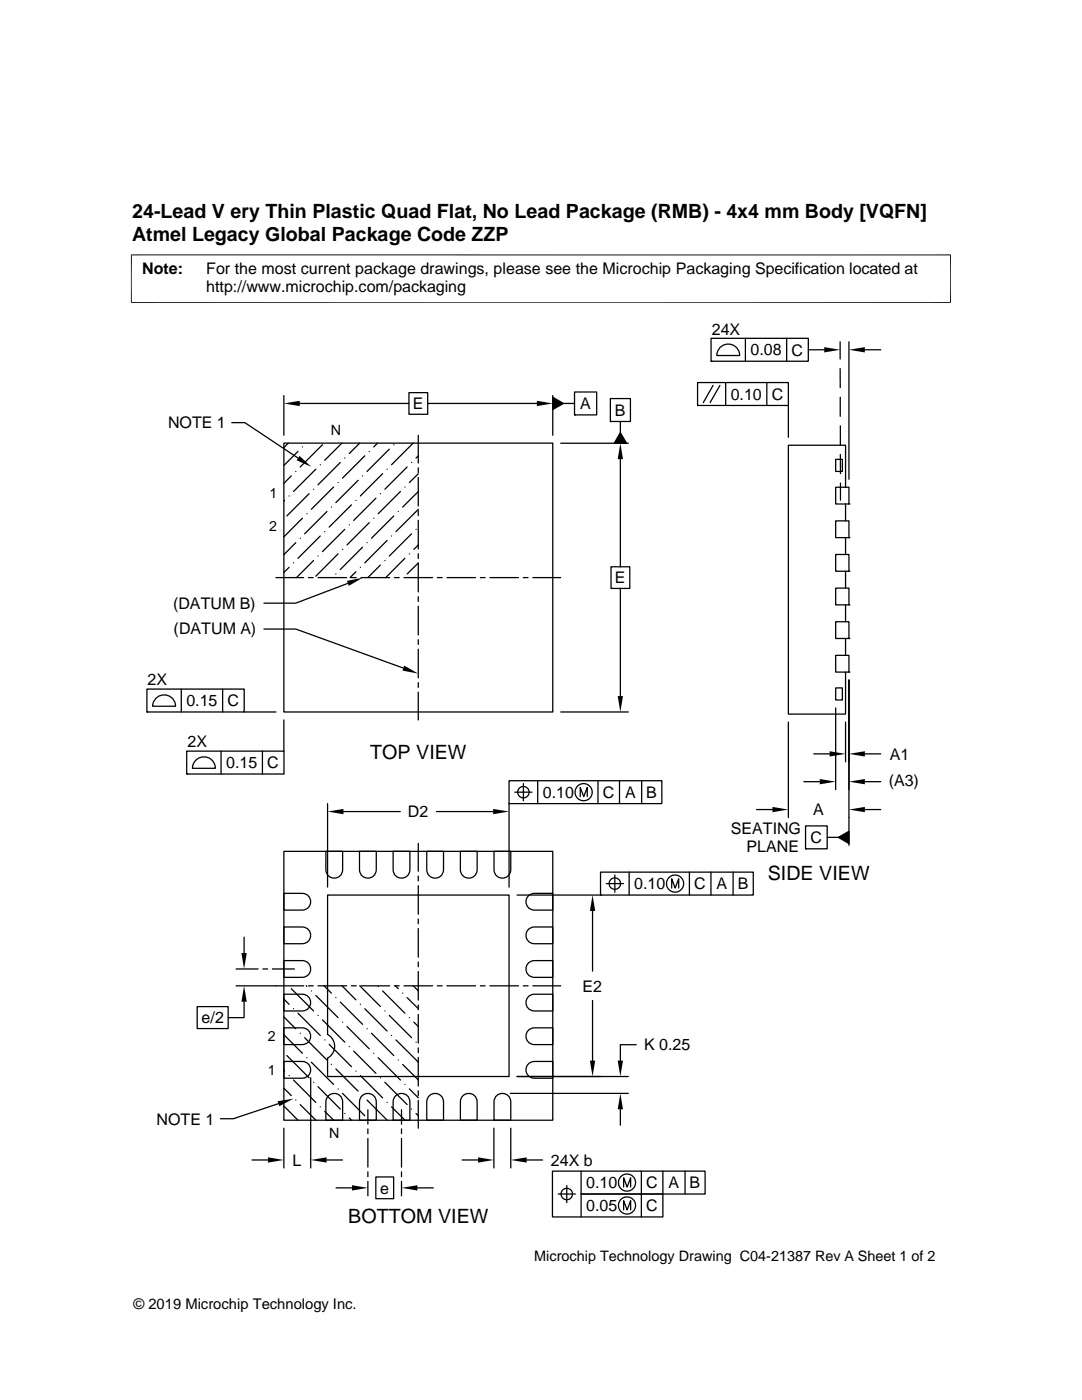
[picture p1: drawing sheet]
<svg xmlns="http://www.w3.org/2000/svg" width="216mm" height="279mm" viewBox="0 0 216 279" stroke-linecap="round" stroke-linejoin="round" font-family="sans-serif">
<g fill="none" stroke="#000" stroke-width=".25">
<path d="M56.6 78.9v8M81.6 78.4h3.7v4.3h-3.7zM110.3 78.9v8M110.3 79.3l2.1 1.2-2.1 1.2zM114.6 78.2h4.5v4.6h-4.5zM121.8 79.5h4v4.6h-4zM139.2 76.3h18.1v4.6h-18.1zM141.9 67.5h19.4v4.6h-19.4zM141.9 72.1h.1M142.3 76.9l-2 3.4M143.7 76.9l-2 3.4M143.8 69.2a2.28 2.28 0 0 1 2.5-.3 2.28 2.28 0 0 1 1.3 2.1h-4.6l.4-1.2z"/>
<path d="M144.8 76.3v4.6M148.7 67.5v4.6M153 76.3v4.6M157 67.5v4.6M161.3 69.8h3.2M167.6 73.6l.1 3.8M167.6 68.2v3.4M167.7 79.3v3.8M169.4 68.2v27.5M172.6 69.8h3.1M46.2 84.3h2.7l10.6 7.1M56.6 88.4h53.7v53.7h-53.7z"/>
<path d="M56.8 99.9l-.2 .1M57.5 88.4l-.9 .9M57.7 99h.1M58.1 95l-1.5 1.5M59 94.1h.1M59.5 90.1l-2.9 2.8M59.8 80.5h21.8M60.3 89.2h.1M61.7 98.5l-4.5 4.5M62.6 97.6h.1M63 93.6l-4.4 4.5M63.9 92.8h.1"/>
<path d="M64.3 88.8l-4.4 4.4M66.6 97.2l-4.5 4.4M67.5 96.3h.1M67.9 92.3l-4.4 4.5M68.2 88.4l-3.4 3.5M68.8 91.4h.1M71 99.9h.1M71.5 95.9l-4.5 4.4M71.8 88.4l-2.1 2.1M72.3 95h.1M72.8 91l-4.5 4.4M73.7 90.1h.1"/>
<path d="M75 99.4l-4.4 4.5M75.3 88.4l-.7 .8M75.9 98.5h.1M76.3 94.5l-4.4 4.5M77.2 93.6h.1M77.7 89.6l-4.5 4.5M78.6 88.8h.1M79.9 98.1l-4.4 4.4M80.8 97.2h.1M81.2 93.2l-4.4 4.4M82.1 92.3h.1M82.4 88.4l-4.3 4.4"/>
<path d="M83.5 86.9v5.5M83.5 93.4v.9M83.5 95.3v5.7M83.5 91l-.5 .4M83.5 94.5l-1.8 1.8M83.5 98.1l-3.2 3.1M85.3 80.5h21.8M111.9 88.5h13.5M112.4 80.5h2.2M114.6 82.8h.1M121.8 84.1h.1M123.8 86.3l1.2 2.2h-2.4z"/>
<path d="M123.8 84.1v2.2M123.8 91.6v21.5M139.2 80.9h.1M157.3 80.9v6.4M166.8 97.2h2.6v3.4h-2.6zM166.8 91.7h1.3v2.4h-1.3zM167.7 90.7v3.8M167.7 85v3.8M167.7 96.4v3.4M168.7 97.2v-8.3h-11.4v53.6h11.4v-8.4M55.1 115.3h5.5M57.7 113.2l-1.1 1.1"/>
<path d="M58.6 112.3h.1M59 108.3l-2.4 2.4M59.9 107.4h.1M60.3 103.4l-3.7 3.7M61.2 102.5h.1M61.6 115.3h.9M62.6 111.9l-3.4 3.4M63.5 115.3h5.7M63.5 111h.1M63.9 107l-4.4 4.4M64.8 106.1h.1M65.2 102.1l-4.4 4.4"/>
<path d="M66.1 101.2h.1M67 114.6h.1M67.5 110.5l-4.5 4.5M68.3 109.6h.1M68.8 105.6l-4.5 4.5M69.4 116.4l-10.4 4h-6.3M69.7 104.8h.1M70.1 115.3h1M70.1 100.8l-4.4 4.4M71 114.1l-1.1 1.2M71.9 113.2h.1M72 115.3h5.7"/>
<path d="M72.3 109.2l-4.4 4.5M73.2 108.3h.1M73.7 104.3l-4.5 4.5M74.6 103.4h.1M75.9 112.8l-2.5 2.5M76.8 111.9h.1M77.2 107.9l-4.4 4.4M78.1 107h.1M78.6 103l-4.5 4.4M78.7 115.3h1M79.5 102.1h.1M80.6 115.3h5.7"/>
<path d="M80.8 111.4l-3.8 3.9M81.7 110.5h.1M82.1 106.5l-4.4 4.5M83 105.6h.1M83.5 101.9v1M83.5 103.8v5.8M83.5 110.5v1M83.5 112.4v5.7M83.5 119.1v.9M83.5 101.6l-4.5 4.5M83.5 108.8l-.9 .8M83.5 112.3l-2.3 2.3"/>
<path d="M87.3 115.3h.9M89.2 115.3h5.7M95.8 115.3h1M97.7 115.3h5.8M104.4 115.3h1M106.3 115.3h5.6M121.9 113.1h3.8v4.3h-3.8zM123.8 117.4v21.5M166.8 117.4h2.6v3.3h-2.6zM166.8 110.7h2.6v3.3h-2.6zM166.8 103.9h2.6v3.4h-2.6zM168.7 100.6v3.3"/>
<path d="M168.7 107.3v3.4M168.7 114v3.4M169.4 114h.1M169.4 107.3h.1M169.4 100.6h.1M29.3 137.5h19.4v4.6h-19.4zM31.3 139.2a2.28 2.28 0 0 1 2.4-.3 2.28 2.28 0 0 1 1.3 2h-4.5l.3-1.1zM36.2 137.5v4.6M44.4 137.5v4.6M52.7 125.5h6.3l21.5 7.8M83.5 121v5.7M83.5 127.7v.9"/>
<path d="M83.5 129.6v5.7M83.5 136.2v1M83.5 138.1v5.6M166.8 130.8h2.6v3.3h-2.6zM166.8 124.1h2.6v3.3h-2.6zM166.8 137.3h1.3v2.4h-1.3zM168.7 120.7v3.4M168.7 127.4v3.4M169.4 135.7v33M169.4 134.1h.1M169.4 127.4h.1M169.4 120.7h.1"/>
<path d="M29.3 142.1h.1M37.3 149.9h19.4v4.6h-19.4zM37.3 154.5h.1M39.2 151.6a2.28 2.28 0 0 1 2.4-.4 2.28 2.28 0 0 1 1.4 2.1h-4.6l.3-1.2zM44.1 149.9v4.6M48.7 142.1h6.4M52.4 149.9v4.6M56.6 143.7v6.2M101.6 155.8h30.5v4.6h-30.5zM102.7 158.1h3.5M104.4 156.4v3.4M107.3 155.8v4.6"/>
<path d="M111.9 142.1h13.5M115.8 159v-1.8l.7 1.8 .7-1.8v1.8M119.3 155.8v4.6M123.6 155.8v4.6M128 155.8v4.6M157.3 144.1v19.1M160.4 156h3.2M162.4 150.5h3.1M166.8 141.3v16.3M168.7 144.1v7.9M172.6 156h3.1M172.6 150.5h3.1"/>
<path d="M56.6 178.3h3.7a1.67 1.67 0 0 1 1.7 1.7 1.67 1.67 0 0 1-1.7 1.6h-3.7zM56.6 169.9h53.7v53.7h-53.7zM65 169.9h3.4v3.7a1.67 1.67 0 0 1-1.7 1.7 1.67 1.67 0 0 1-1.7-1.7zM65.4 160.4v16.6M65.4 178.6h36.2v36.2h-36.2v-3.6a2.69 2.69 0 0 0 0-4.8zM68.5 162h11.4M71.7 169.9h3.4v3.7a1.67 1.67 0 0 1-1.7 1.7 1.67 1.67 0 0 1-1.7-1.7zM78.4 169.9h3.4v3.7a1.67 1.67 0 0 1-1.7 1.7 1.67 1.67 0 0 1-1.7-1.7zM83.5 168.3v5.6M83.5 174.8v1M83.5 176.7v5.8M85.2 169.9h3.3v3.7a1.67 1.67 0 0 1-1.7 1.7 1.67 1.67 0 0 1-1.6-1.7z"/>
<path d="M87.1 162h11.3M91.9 169.9h3.3v3.7a1.67 1.67 0 0 1-1.7 1.7 1.67 1.67 0 0 1-1.6-1.7zM98.6 169.9h3.3v3.7a1.67 1.67 0 0 1-1.7 1.7 1.67 1.67 0 0 1-1.6-1.7zM101.6 160.4h.1M101.6 160.4v16.6M103.2 178.6h16.6M105.5 178.7l.5-.3 .6-.1h3.7v3.3h-3.7a1.67 1.67 0 0 1-1.5-1 1.67 1.67 0 0 1 .4-1.9zM119.8 174.1h30.5v4.5h-30.5zM119.8 178.6h.1M121 176.3h3.4M122.7 174.6v3.5M125.5 174.1v4.5"/>
<path d="M134 177.2v-1.8l.7 1.8 .7-1.8v1.8M137.6 174.1v4.5M141.9 174.1v4.5M146.3 174.1v4.5M151 161.6h3.1M160.7 164.8h4.4v4.6h-4.4zM160.7 169.4h.1M165.1 167.1h2.2M167.3 167.1l2.1-1.2v2.4zM172.6 161.6h3.1M47.1 193.4h4.4M47.1 196.7h13.5"/>
<path d="M48.7 199.9v3.2h-3.2M48.7 187v3.2M52.5 193.4h.9M54.4 193.4h4.3M56.6 185h3.7a1.67 1.67 0 0 1 1.7 1.7 1.67 1.67 0 0 1-1.7 1.6h-3.7zM56.6 191.7h3.7a1.67 1.67 0 0 1 1.7 1.7 1.67 1.67 0 0 1-1.7 1.7h-3.7zM56.6 198.4h3.7a1.67 1.67 0 0 1 1.7 1.7 1.67 1.67 0 0 1-1.7 1.7h-3.7zM56.6 199.4l1.1 1M58.1 197.3l4.5 4.5M61.1 196.7l.1 .2M61.6 196.7h.9M62.1 197.8h.1"/>
<path d="M63 198.6l4.5 4.5M63.5 196.7h5.7M64.7 196.7l1.4 1.5M67 199.1h.1M67.9 200l4.4 4.4M68.2 196.7l2.8 2.8M70.1 196.7h1M71.8 196.7l4.1 4.2M72 196.7h5.7M75.5 196.9h.1M76.3 197.8l4.5 4.4M78.7 196.7h1"/>
<path d="M78.9 196.7l.6 .6M80.3 198.2h.1M80.6 196.7h5.7M81.2 199.1l2.3 2.2M82.4 196.7l1.1 1.1M83.5 183.4v1M83.5 185.3v5.7M83.5 192v.9M83.5 193.9v5.7M87.3 196.7h.9M89.2 196.7h5.7M95.8 196.7h1"/>
<path d="M97.7 196.7h5.8M104.4 196.7h1M105.5 198.9l.5-.3 .6-.2h3.7v3.4h-3.7a1.67 1.67 0 0 1-1.5-1.1 1.67 1.67 0 0 1 .4-1.8zM105.5 192.2l.5-.4 .6-.1h3.7v3.4h-3.7a1.67 1.67 0 0 1-1.5-1.1 1.67 1.67 0 0 1 .4-1.8zM105.5 185.4l.5-.3 .6-.1h3.7v3.3h-3.7a1.67 1.67 0 0 1-1.5-1 1.67 1.67 0 0 1 .4-1.9zM106.3 196.7h5.6M118.2 181.8v12M118.2 199.7v12M39.3 200.9h6.2v4.4h-6.2zM56.6 205.1h3.7a1.67 1.67 0 0 1 1.7 1.7 1.67 1.67 0 0 1-1.7 1.7h-3.7zM56.6 211.8h3.7a1.67 1.67 0 0 1 1.7 1.7 1.67 1.67 0 0 1-1.7 1.7h-3.7zM56.6 217.2l1.5 1.5"/>
<path d="M56.6 213.6l.2 .2M56.6 206.5l3.7 3.7M56.6 202.9l2.4 2.4M57.2 210.7l4.5 4.4M57.7 214.7h.1M58.6 215.5l4.4 4.5M58.6 201.3h.1M59 219.5h.1M59.5 202.2l4.4 4.5M59.9 206.2h.1M60.8 207.1l4.4 4.4M61.2 211.1h.1"/>
<path d="M62 215.1v18M62.1 212l4.5 4.4M62.6 216h.1M63.5 216.9l4.4 4.4M63.5 202.6h.1M64.3 203.5l4.5 4.5M64.8 207.5h.1M65.5 218.7a1.68 1.68 0 0 1 1.8-.4 1.68 1.68 0 0 1 1.1 1.6v3.7h-3.4v-3.7l.2-.7zM65.7 208.4l4.4 4.5M66.1 212.4h.1M67 213.3l4.5 4.5M67.5 217.3h.1"/>
<path d="M68.3 218.2l4.5 4.5M68.3 204h.1M69.2 204.9l4.5 4.4M69.7 208.9h.1M70.6 209.8l4.4 4.4M71 213.8h.1M71.9 200.4h.1M71.9 214.7l4.4 4.4M72.2 218.7a1.68 1.68 0 0 1 1.8-.4 1.68 1.68 0 0 1 1.1 1.6v3.7h-3.4v-3.7l.2-.7zM72.3 218.7h.1M72.8 201.3l4.4 4.5M73.2 219.5l4.1 4.1"/>
<path d="M73.2 205.3h.1M74.1 206.2l4.5 4.5M74.6 210.2h.1M75.5 211.1l4.4 4.4M75.9 215.1h.1M76.8 201.8h.1M76.8 216l4.4 4.5M77.7 202.6l4.4 4.5M78.1 206.7h.1M78.9 218.7a1.68 1.68 0 0 1 1.8-.4 1.68 1.68 0 0 1 1.1 1.6v3.7h-3.4v-3.7l.2-.7zM79 207.5l4.5 4.5M79.5 211.5h.1"/>
<path d="M80.3 212.4l3.2 3.1M80.8 216.4h.1M81.7 203.1h.1M81.7 217.3l1.8 1.8M82.6 204l.9 .9M83 208h.1M83.5 200.6v.9M83.5 202.5v5.7M83.5 209.1v1M83.5 211v5.7M83.5 217.7v1M83.5 219.6v5.5"/>
<path d="M85.6 218.7a1.68 1.68 0 0 1 1.8-.4 1.68 1.68 0 0 1 1.1 1.6v3.7h-3.3v-3.7l.1-.7zM92.3 218.7a1.68 1.68 0 0 1 1.8-.4 1.68 1.68 0 0 1 1.1 1.6v3.7h-3.3v-3.7l.1-.7zM99 218.7a1.68 1.68 0 0 1 1.9-.4 1.68 1.68 0 0 1 1 1.6v3.7h-3.3v-3.7l.1-.7zM101.8 218.2h23.6M103.2 214.8h22.2M105.5 212.3l.5-.3 .6-.2h3.7v3.4h-3.7a1.67 1.67 0 0 1-1.5-1.1 1.67 1.67 0 0 1 .4-1.8zM105.5 205.6l.5-.3 .6-.2h3.7v3.4h-3.7a1.67 1.67 0 0 1-1.5-1.1 1.67 1.67 0 0 1 .4-1.8zM127 208.5h-3.2v3.2M50.3 231.5h3.2M55.6 220.3l-9 3h-2.6M56.6 225.1v8M56.6 220.7l2.9 2.9"/>
<path d="M59.9 220.5l3.1 3.1M63.9 220.9h.1M64.8 221.8l1.8 1.8M65.2 231.5h3.1M67.1 237.1h3.1M68.8 222.2h.1M69.7 223.1l.4 .5M73.4 221.5v2.8M73.4 225.3v1M73.4 227.2v5.7M73.4 233.9v.9M73.4 235.8v2.9"/>
<path d="M73.7 223.6h.1M75 234.9h3.5v4.3h-3.5zM77.2 220h.1M78.1 220.9l2.7 2.7M80.1 221.5v2.8M80.1 225.3v1M80.1 227.2v5.7M80.1 233.9v.9M80.1 235.8v2.9M82.1 221.3h.1M83 222.2l.5 .5M83.3 237.1h3.2"/>
<path d="M92.2 231.5h3.2M98.6 225.1v8M101.9 225.1v8M105.1 231.5h3.2M111.4 238.3h3.4M113.1 236.6v3.4M116 233.7v4.6h16.3v4.6h-22.1v-9.2h30.5v4.6h-24.7v4.6M123.8 221.4v3.2M124.4 236.9v-1.8l.7 1.8 .7-1.8v1.8M128 233.7v9.2M132.3 233.7v4.6M136.7 233.7v4.6"/>
<path d="M124.4 241.5v-1.9l.7 1.9 .7-1.9v1.9"/>
<circle cx="104.4" cy="158.1" r="1.14"/>
<circle cx="116.5" cy="158.1" r="1.72"/>
<circle cx="122.7" cy="176.3" r="1.14"/>
<circle cx="134.7" cy="176.3" r="1.72"/>
<circle cx="113.1" cy="238.3" r="1.14"/>
<circle cx="125.1" cy="236" r="1.72"/>
<circle cx="125.1" cy="240.6" r="1.72"/>
</g>
<g fill="#000">
<path d="M56.6 80.5l3.2-.5v1zM107.1 80l3.2 .5-3.2 .5zM164.5 69.3l3.1 .5-3.1 .5zM169.4 69.8l3.2-.5v1zM59.8 91l2.3 2.2-2.9-1.3zM110.3 79.3l2.1 1.2-2.1 1.2zM123.8 88.5l.5 3.1h-1zM123.8 86.3l1.2 2.2h-2.4zM69.2 115.9l3.2-.6-2.8 1.6zM80.7 132.8l2.8 1.6-3.2-.6zM123.3 138.9h1l-.5 3.2zM163.6 155.5l3.2 .5-3.2 .5z"/>
<path d="M165.5 149.9l3.2 .6-3.2 .5zM169.4 150.5l3.2-.6v1.1zM169.4 156l3.2-.5v1zM65.4 162l3.1-.6v1.1zM98.4 161.4l3.2 .6-3.2 .5zM154.1 161l3.2 .6-3.2 .5zM167.3 167.1l2.1-1.2v2.4zM169.4 161.6l3.2-.6v1.1zM48.2 190.2h1l-.5 3.2zM48.7 196.7l.5 3.2h-1zM118.2 178.6l.6 3.2h-1.1zM117.7 211.7h1.1l-.6 3.1z"/>
<path d="M123.3 211.7h1l-.5 3.1zM53.5 231l3.1 .5-3.1 .5zM55.4 219.8l3.2-.5-2.9 1.5zM62 231.5l3.2-.5v1zM70.2 236.5l3.2 .6-3.2 .5zM80.1 237.1l3.2-.6v1.1zM95.4 231l3.2 .5-3.2 .5zM101.9 231.5l3.2-.5v1zM123.8 218.2l.5 3.2h-1z"/>
</g>
<path d="M26.1 50.9h163.7M26.2 50.8v9.7M189.7 50.8v9.7M26.1 60.4h163.7" fill="none" stroke="#000" stroke-width=".2"/>
<g font-size="3.9">
<text x="26.4" y="43.5">24-Lead V ery Thin Plastic Quad Flat, No Lead Package (RMB) - 4x4 mm Body [VQFN]</text>
<text x="26.4" y="48">Atmel Legacy Global Package Code ZZP</text>
<text x="73.9" y="151.4">TOP VIEW</text>
<text x="153.2" y="175.7">SIDE VIEW</text>
<text x="69.5" y="244">BOTTOM VIEW</text>
</g>
<g font-size="3.2">
<text x="28.4" y="54.6">Note:</text>
<text x="41.1" y="58.3">http://www.microchip.com/packaging</text>
<text x="41.1" y="54.6">For the most current package drawings, please see the Microchip Packaging Specification located at</text>
<text x="142" y="66.8">24X</text>
<text x="149.8" y="70.9">0.08</text>
<text x="158" y="71">C</text>
<text x="82.4" y="81.7">E</text>
<text x="115.8" y="81.7">A</text>
<text x="122.7" y="83">B</text>
<text x="145.8" y="79.8">0.10</text>
<text x="154" y="79.8">C</text>
<text x="33.5" y="85.5">NOTE 1</text>
<text x="122.7" y="116.4">E</text>
<text x="34.5" y="121.5">(DATUM B)</text>
<text x="34.6" y="126.6">(DATUM A)</text>
<text x="29.5" y="136.7">2X</text>
<text x="37.2" y="140.9">0.15</text>
<text x="45.4" y="140.9">C</text>
<text x="37.4" y="149.1">2X</text>
<text x="45.1" y="153.3">0.15</text>
<text x="53.3" y="153.3">C</text>
<text x="177.5" y="151.6">A1</text>
<text x="108.3" y="159.2">0.10</text>
<text x="120.3" y="159.2">C</text>
<text x="124.8" y="159.2">A</text>
<text x="128.9" y="159.2">B</text>
<text x="177.3" y="156.8">(A3)</text>
<text x="81.4" y="163.1">D2</text>
<text x="145.8" y="166.4">SEATING</text>
<text x="162.3" y="162.7">A</text>
<text x="149" y="170.1">PLANE</text>
<text x="161.7" y="168.3">C</text>
<text x="126.6" y="177.5">0.10</text>
<text x="138.5" y="177.5">C</text>
<text x="143" y="177.5">A</text>
<text x="147.2" y="177.5">B</text>
<text x="116.2" y="197.9">E2</text>
<text x="40.2" y="204.2">e/2</text>
<text x="128.5" y="209.6">K 0.25</text>
<text x="31.2" y="224.4">NOTE 1</text>
<text x="58.4" y="232.6">L</text>
<text x="109.9" y="232.6">24X b</text>
<text x="75.9" y="238.2">e</text>
<text x="117" y="237.2">0.10</text>
<text x="128.9" y="237.2">C</text>
<text x="133.4" y="237.2">A</text>
<text x="137.6" y="237.2">B</text>
<text x="117" y="241.7">0.05</text>
<text x="128.9" y="241.7">C</text>
</g>
<g font-size="2.9">
<text x="106.6" y="251.7">Microchip Technology Drawing C04-21387 Rev A Sheet 1 of 2</text>
<text x="26.6" y="261.3">© 2019 Microchip Technology Inc.</text>
</g>
<g font-size="2.8">
<text x="66" y="86.8">N</text>
<text x="53.8" y="99.4">1</text>
<text x="53.7" y="106.1">2</text>
<text x="53.5" y="207.8">2</text>
<text x="53.5" y="214.5">1</text>
<text x="65.7" y="227.2">N</text>
</g>
</svg>
